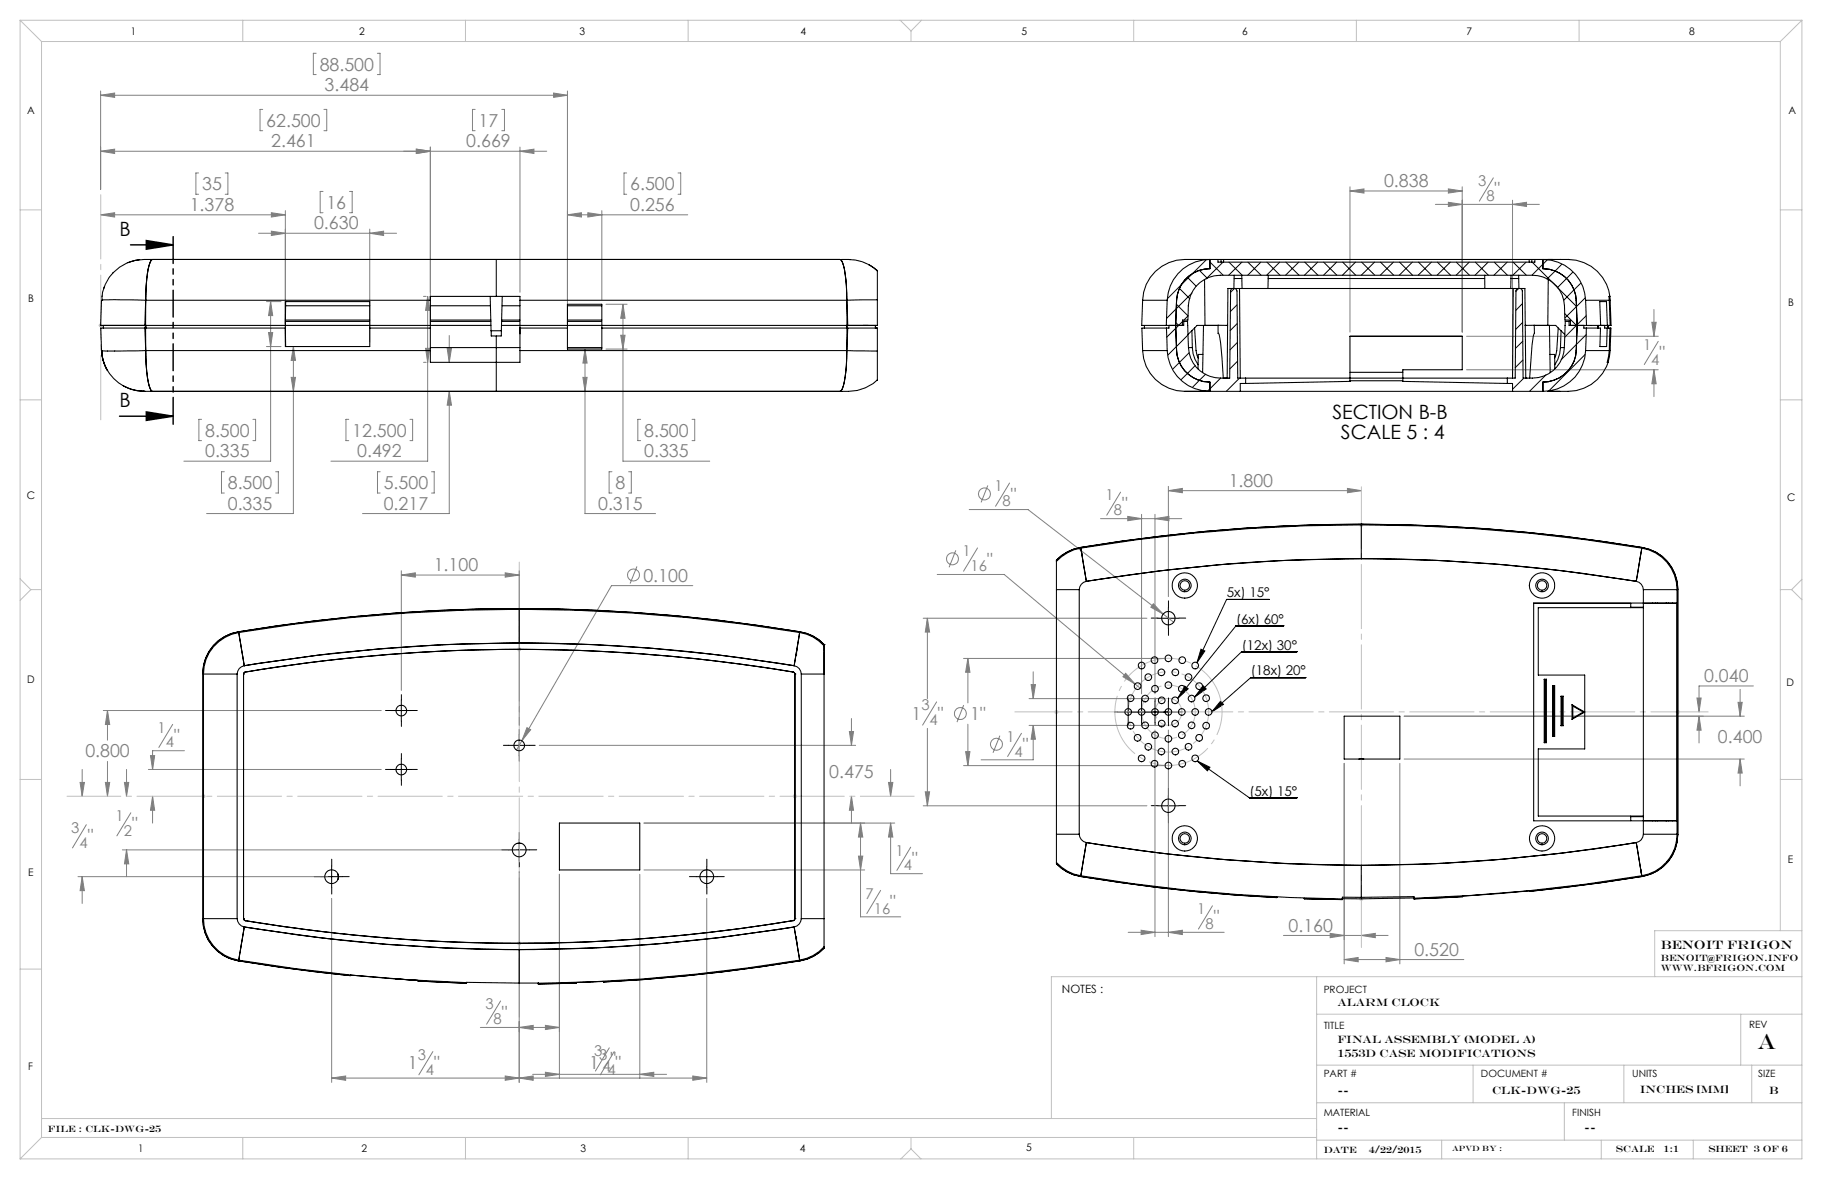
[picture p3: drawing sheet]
<svg xmlns="http://www.w3.org/2000/svg" width="432mm" height="279mm" viewBox="0 0 432 279" stroke-linecap="round" stroke-linejoin="round" font-family="sans-serif">
<g fill="none" stroke="#808080" stroke-width=".24">
<path d="M74.9 12.6h-.6v5.1h.6M89.4 12.6h.7v5.1h-.7M23.8 35.8l3.4-.5v1.1zM23.8 22.6l3.4-.6v1.1zM23.8 21.6v23.3M23.8 35.8h105.8M23.8 22.6h110.7M62.3 25.9h-.7v5.1h.7M76.8 25.9h.6v5.1h-.6M98.7 35.3l3.3 .5-3.3 .6zM102 34.9v41.8M112.6 25.9h-.6v5.1h.6"/>
<path d="M118.9 25.9h.7v5.1h-.7M123.2 35.8l3.3-.5v1.1zM123.2 34.9v34.4M131.2 22l3.3 .6-3.3 .5zM134.5 21.6v55.1M23.8 50.9l3.4-.5v1zM23.8 50.9h43.8M47.1 41h-.7v5h.7M53.4 41h.6v5h-.6M61.3 55.3h32.7M64.3 50.4l3.3 .5-3.3 .5zM64.3 54.8l3.3 .5-3.3 .5z"/>
<path d="M67.6 49.9v31.2M76.6 45.4h-.7v5h.7M82.8 45.4h.7v5h-.7M87.6 55.3l3.3-.5v1zM87.6 54.3v26.8M134.5 50.9l3.3-.5v1zM134.5 50.9h28.5M139.3 50.4l3.3 .5-3.3 .5zM142.6 49.9v21.2M148.5 41h-.6v5h.6M160.7 41h.6v5h-.6M319.9 45.3l3.4-.5v1z"/>
<path d="M319.9 44.3v34.4M319.9 45.3h26.6M340.2 48.4h24.6M343.3 47.9l3.2 .5-3.2 .5zM343.3 44.8l3.2 .5-3.2 .5zM346.5 44.3v34.4M353.9 42.2l-3.3 5.5M358.5 48.4l3.3-.5v1zM358.5 47.4v41.2M63.1 71.5h3.5M63.6 78.8h1l-.5 3.3zM64.1 71.5l.5 3.3h-1z"/>
<path d="M64.1 71.5v37.8h-20.5M100.4 70.2h.6M101.4 70.2l.4 3.4h-.9zM101.4 70.2v39.1h-23M106.5 79.5v6.4M143.6 72.1h5M147.1 79.4h1l-.5 3.3zM147.6 72.1l.5 3.3h-1zM147.6 72.1v37.2h20.6M347.6 79.7h45.4M391.5 76.4h1l-.5 3.3zM392 73.3v6.4"/>
<path d="M47.8 99.4h-.7v5h.7M59.9 99.4h.7v5h-.7M63.1 82.1h3.5M69 89.4h1l-.5 3.3zM69.5 82.1l.5 3.3h-1zM69.5 82.1v39.6h-20.5M82.7 99.4h-.7v5h.7M97.2 99.4h.6v5h-.6M100.4 85.9h.6M100.9 82.5h.9l-.4 3.4zM106 82.5h1l-.5 3.4zM106.5 92.7l.5 3.3h-1z"/>
<path d="M106.5 92.7v29h-20.6M138.1 89.4h1l-.5 3.3zM138.6 82.7l.5 3.3h-1zM138.6 82.7v39h16.8M143.6 82.7h5M151.8 99.4h-.6v5h.6M164 99.4h.6v5h-.6M347.6 87.6h45.4M392 87.6l.5 3.3h-1zM392 87.6v6.4M393 80.9l-3.3 5.5M53.2 111.8h-.7v5h.7"/>
<path d="M65.3 111.8h.7v5h-.7M90.1 111.8h-.6v5h.6M102.3 111.8h.6v5h-.6M145 111.8h-.6v5h.6M149 111.8h.6v5h-.6M234.1 115l-1.6 4.1M239.3 114.5l-3.4 5.5M265.6 116.6l-3.3 5.5M276.9 116.3l3.3-.6v1.1zM276.9 115.3v26.1M276.9 116.3h45.7M319.3 115.7l3.3 .6-3.3 .5z"/>
<path d="M95.1 136.3l3.3-.6v1.1zM95.1 135.3v28.3M95.1 136.3h27.9M119.7 135.7l3.3 .6-3.3 .5zM123 135.3v36.6M151 134.2l-1.7 4.1M164.2 138.8h-19.3l-21.2 36.7M222.1 136.1h15.9l31 26M226.5 130.4l-1.6 4M229.7 120.8h13.9l34.6 26.7M231.7 129.9l-3.3 5.5M260.8 122.9h19.3"/>
<path d="M267.3 122.4l3.2 .5-3.2 .5zM270.5 121.9v42.5M273.7 122.9l3.3-.5v1zM273.7 121.9v42.5M218.8 146.5h53M219.8 146.5l.5 3.3h-1zM219.8 146.5v19.1M228.4 156h47.5M229.4 156l.5 3.3h-1.1zM229.4 156v10.6M244.9 159.2v6.4M266.8 159.6l2.2 2.5-2.9-1.7z"/>
<path d="M273.3 143.1l2.4 2.4-3-1.6zM24.5 168.4h65.8M25.5 168.4v7M25.5 168.4l.5 3.3h-1zM35.7 179.1h1l-.5 3.3zM40.9 171.7l-3.3 5.4M43.7 177.9h-7.5v4.5M123.7 175.5l-1.3 2.2M124.9 172.4l.9 .5-2.1 2.6zM127.8 176.6h75M201.3 173.4h1l-.5 3.2zM201.8 170.3v6.3"/>
<path d="M219.8 172.6v18.4M222 166.3l-3.3 5.5M228.4 167.1l-1.6 4M228.8 178.1h1.1l-.5 3.3zM229.4 171.6v9.8M237 174.3l-1.7 4.1M242.1 173.8l-3.3 5.5M243.9 171.9h32M243.9 165.6h32M244.4 162.2h1l-.5 3.4zM244.9 171.9l.5 3.3h-1zM244.9 171.9v8.2h-12.4"/>
<path d="M269 162.1l1.2 1M273.7 173v49M276.9 173v49M332.8 169.7h80.6M332.8 179.9h80.6M402.2 165.4h1l-.5 3.3zM402.7 169.7l.5 3.3h-1zM402.7 169.7v6.4M411.9 166.4h1l-.5 3.3zM412.4 179.9l.5 3.3h-1zM412.4 163.4v6.3M412.4 179.9v6.3"/>
<path d="M415.5 162.6h-12.8v6.1M19 185.4h1l-.5 3.3zM19.5 182.4v6.3M20.5 195.4l-3.3 5.5M25 185.4h1l-.5 3.3zM25.5 180.4v8.3M29.5 185.4h1l-.5 3.3zM30 182.4v6.3M31 192.6l-3.3 5.5M35.2 182.4h55.1M36.2 188.7v6.4M36.2 188.7l.5 3.3h-1z"/>
<path d="M152.6 195.1h59.5M201.8 188.7l.5 3.3h-1zM201.8 188.7v6.4M203.9 195.1l.6 3.3h-1.1zM203.9 195.1v22.2h9.6M210.6 185.4h1l-.5 3.3zM211.1 195.1l.5 3.3h-1zM211.1 195.1v11.9h7.5M211.1 182.4v6.3M218.8 191h53M219.3 187.6h1l-.5 3.4zM228.4 181.4h47.5"/>
<path d="M318.6 180.9v47.5M331.8 180.9v47.5M18.5 207.8h59.1M19.5 207.8l.5 3.3h-1zM19.5 207.8v6.3M29 201.4h93.1M30 201.4l.5 3.3h-1zM30 201.4v6.4M78.6 212.9v43.6M123 206.6v49.9M132.6 207.2v48.4M151.6 207.2v48.4"/>
<path d="M152.6 206.2h52.3M167.5 212.9v43.6M203.4 202.9h1.1l-.6 3.3zM208.7 211l-3.3 5.5M215.8 200.8l-3.3 5.5M287.3 214.7l-3.3 5.5M118.6 237.2l-3.3 5.5M267.4 220.9h22.7M270.4 220.5l3.3 .4-3.3 .6zM276.9 220.9l3.3-.4v1zM304.2 221.7h24.8M315.2 221.2l3.4 .5-3.4 .5z"/>
<path d="M318.6 227.4l3.3-.5v1zM318.6 227.4h28.3M322.6 221.7l3.3-.5v1zM328.5 226.9l3.3 .5-3.3 .5zM78.6 255.5l3.3-.5v1zM78.6 255.5h88.9M102.6 249.2l-3.3 5.5M113.8 243.5h18.8M119.7 255l3.3 .5-3.3 .5zM123 255.5l3.4-.5v1zM123 243.5l3.4-.5v1zM126.2 254.6h31.8"/>
<path d="M129.3 254.1l3.3 .5-3.3 .5zM129.3 243l3.3 .5-3.3 .5zM144.4 248.3l-3.3 5.5M145.6 249.2l-3.3 5.5M151.6 254.6l3.3-.5v1zM164.2 255l3.3 .5-3.3 .5z"/>
<circle cx="233.3" cy="117.1" r="1.41"/>
<circle cx="150.1" cy="136.3" r="1.41"/>
<circle cx="225.7" cy="132.4" r="1.41"/>
<circle cx="227.6" cy="169.1" r="1.41"/>
<circle cx="236.1" cy="176.4" r="1.41"/>
</g>
<g fill="none" stroke="#000" stroke-width=".24">
<path d="M274.4 146.5h5M276.9 144v5M284.6 153.8l.9 .5-1.8 2.8zM300.8 142.1h-10.1l-7 15M304.2 148.3h-11.3l-13.8 17.2M307.4 154.4h-13.1l-11.2 10.8M92.6 168.4h5M95.1 165.9v5M95.1 179.8v5.1M120.5 176.6h5.1M123 174.1v5M264.9 168.7h14.5"/>
<path d="M267.4 166.2v5M270.5 166.2v5M273.7 166.2v5M276.9 166.2v5M280.8 162.6l.8 .6-2.5 2.3zM285.2 162.5l.7 .8-2.8 1.9zM289.3 166.2l.6 .7-2.7 1.8zM309.5 160.6h-13.1l-9.2 8.1M92.6 182.4h5M123 198.9v5M274.4 191h5M276.9 188.5v4.9"/>
<path d="M283.7 180.3l12.4 8.8h11.3M283.7 180.3l3 1.5-.6 .9zM76.1 207.8h5M78.6 205.2v5.1M120.5 201.4h5.1M165 207.8h5M167.5 205.2v5.1"/>
</g>
<path d="M30.9 58h10.1M34.7 57l6.3 1-6.3 1.1zM28.3 98.6h12.7M34.7 97.6l6.3 1-6.3 1z" fill="none" stroke="#000" stroke-width=".35"/>
<path d="M280 167.8a3.2 3.2 0 0 0-5.3-1.3 3.2 3.2 0 0 0 1.3 5.3 3.2 3.2 0 0 0 4-3.8v-.2" fill="none" stroke="#c0c0c0" stroke-width=".24" stroke-dasharray="15.2 1.3 1.3 1.3" stroke-dashoffset="7.2" stroke-linecap="butt"/>
<path d="M283 166.8a6.3 6.3 0 0 0-10.6-2.5 6.3 6.3 0 0 0 2.9 10.5 6.3 6.3 0 0 0 7.8-7.6l-.1-.4" fill="none" stroke="#c0c0c0" stroke-width=".24" stroke-dasharray="15.2 1.3 1.3 1.3" stroke-dashoffset="6.7" stroke-linecap="butt"/>
<path d="M286 165.9a9.5 9.5 0 0 0-15.8-3.9 9.5 9.5 0 0 0 4 15.8 9.5 9.5 0 0 0 12-11l-.2-.9" fill="none" stroke="#c0c0c0" stroke-width=".24" stroke-dasharray="15.2 1.3 1.3 1.3" stroke-dashoffset="6.3" stroke-linecap="butt"/>
<path d="M289.1 165a12.7 12.7 0 0 0-21.2-5.2 12.7 12.7 0 0 0 5.5 21.1 12.7 12.7 0 0 0 15.9-14.9l-.2-1" fill="none" stroke="#c0c0c0" stroke-width=".24" stroke-dasharray="15.2 1.3 1.3 1.3" stroke-dashoffset="5.8" stroke-linecap="butt"/>
<g fill="none" stroke="#c0c0c0" stroke-width=".24">
<path d="M4.8 4.8l5 5M4.8 4.8h422.2M4.8 4.8v269.8M9.8 9.8h412.1M9.8 9.8v259.8M57.5 4.8v5M110.3 4.8v5M163.1 4.8v5M213.3 4.8l2.6 2.5M215.9 7.3v2.5M218.4 4.8l-2.5 2.5M268.7 4.8v5"/>
<path d="M321.5 4.8v5M374.2 4.8v5M421.9 9.8v210.8M427 4.8l-5.1 5M427 4.8v269.8h-422.2M4.8 49.7h5M421.9 49.7h5.1M23.4 77.1h1M23.5 76.8l.7 .7M23.8 76.6v1M24.2 76.8l-.7 .7M4.8 94.8h5"/>
<path d="M421.9 94.8h5.1M4.8 137.2l2.5 2.5M7.3 139.7l-2.5 2.6M7.3 139.7h2.5M322.1 124.4h1M322.3 124l.7 .7M322.6 123.9v1M323 124l-.7 .7M421.9 139.7h2.7M424.6 139.7l2.4 2.4M427 137.3l-2.4 2.4M122.6 153.9h.9"/>
<path d="M122.7 153.5l.7 .7M123 153.4v1M123.4 153.5l-.7 .7M249.9 168.7h1M250 168.4l.7 .7M250.4 168.2v1M250.7 168.4l-.7 .7M397.1 168.7h1M397.3 168.4l.7 .7M397.6 168.2v1M398 168.4l-.7 .7M4.8 184.7h5"/>
<path d="M47.7 188.7h1M47.9 188.3l.7 .8M48.2 188.2v1M48.6 188.3l-.7 .8M187.9 188.7h1M188 188.3l.7 .8M188.4 188.2v1M188.7 188.3l-.7 .8M421.9 184.7h5.1M322.1 213h1M322.3 212.7l.7 .7M322.6 212.5v1"/>
<path d="M323 212.7l-.7 .7M4.8 229.7h5M122.6 223.6h.9M122.7 223.2l.7 .7M123 223.1v.9M123.4 223.2l-.7 .7M312 231.5v43.1M427 231.5h-177.8v33.6M427 220.6h-34.9v10.9M312 240.3h115M312 252.4h115M349.1 252.4v8.9"/>
<path d="M384.8 252.4v8.9M412.5 240.3v12.1M415.1 252.4v8.9M9.8 265.1h302.2M9.8 269.6l-5 5M9.8 269.6h302.2M57.5 269.6v5M110.3 269.6v5M163.1 269.6v5M215.9 272.3l-2.4 2.3M215.9 272.3l2.4 2.3M215.9 269.6v2.7"/>
<path d="M268.7 269.6v5M312 270.2h115M312 261.3h115M341.7 270.2v4.4M370.7 261.3v8.9M379.5 270.2v4.4M401.3 270.2v4.4"/>
</g>
<g fill="none" stroke="#000" stroke-width=".24" stroke-dasharray="15.2 1.3 1.3 1.3">
<path d="M274.4 146.5h-1.6M276.9 144v-1.6M276.9 149v1.6M279.4 146.5h1.6M92.6 168.4h-1.2M95.1 165.9v-1.3M95.1 170.9v1.2M95.1 179.8v-1.2M97.6 168.4h1.3M120.6 176.6h-1.3M123.1 174.1v-1.2M123.1 179.1v1.3"/>
<path d="M125.6 176.6h1.2M264.9 168.7h-.8M267.4 166.2v-.8M267.4 171.2v.8M268.1 168.7h-.8M269.9 168.7h.8M270.6 166.2v-.8M270.6 171.2v.8M271.2 168.7h-.8M273.1 168.7h.8M273.7 166.2v-.8M273.7 171.2v.8"/>
<path d="M274.4 168.7h-.8M276.2 168.7h.8M276.9 166.2v-.8M276.9 171.2v.8M279.4 168.7h.8M92.6 182.3h-1.2M95.1 184.8v1.3M97.6 182.3h1.3M123.1 198.9v-1.6M274.4 190.9h-1.6M276.9 188.4v-1.6M276.9 193.4v1.6"/>
<path d="M279.4 190.9h1.6M76.1 207.7h-1.6M78.6 205.2v-1.6M78.6 210.2v1.7M81.1 207.7h1.6M120.6 201.4h-1.7M123.1 203.9v1.6M125.6 201.4h1.6M165 207.7h-1.6M167.5 205.2v-1.6M167.5 210.2v1.7M170 207.7h1.6"/>
</g>
<path d="M41 56v44.6" fill="none" stroke="#000" stroke-width=".35" stroke-dasharray="6.3 1.3 1.3 1.3 1.3 1.3" stroke-dashoffset="-.1"/>
<path d="M216.7 188.7h-200.8" fill="none" stroke="#c0c0c0" stroke-width=".24" stroke-dasharray="15.2 1.3 1.3 1.3" stroke-dashoffset="2.5"/>
<path d="M123.1 133.2v107.8" fill="none" stroke="#c0c0c0" stroke-width=".24" stroke-dasharray="15.2 1.3 1.3 1.3" stroke-dashoffset="1.3"/>
<path d="M23.9 99.8v-54" fill="none" stroke="#c0c0c0" stroke-width=".24" stroke-dasharray="15.2 1.3 1.3 1.3" stroke-dashoffset="-.3"/>
<path d="M240.5 168.7h164.3" fill="none" stroke="#c0c0c0" stroke-width=".24" stroke-dasharray="15.2 1.3 1.3 1.3" stroke-dashoffset="1.7"/>
<path d="M322.6 115.3v109.2" fill="none" stroke="#c0c0c0" stroke-width=".24" stroke-dasharray="15.2 1.3 1.3 1.3" stroke-dashoffset=".6"/>
<g fill="#000">
<path d="M34.7 57l6.3 1-6.3 1.1zM34.7 97.6l6.3 1-6.3 1z"/>
<path d="M280.8 162.6l.8 .6-2.5 2.3zM285.2 162.5l.7 .8-2.8 1.9zM289.3 166.2l.6 .7-2.7 1.8zM283.7 180.3l3 1.5-.6 .9zM284.6 153.8l.9 .5-1.8 2.8z"/>
</g>
<g fill="#808080">
<path d="M210.6 185.4h1l-.5 3.3zM211.1 195.1l.5 3.3h-1zM123 243.5l3.4-.5v1zM129.3 243l3.3 .5-3.3 .5zM119.7 255l3.3 .5-3.3 .5zM78.6 255.5l3.3-.5v1zM19.5 207.8l.5 3.3h-1zM19 185.4h1l-.5 3.3zM30 201.4l.5 3.3h-1zM29.5 185.4h1l-.5 3.3zM36.2 188.7l.5 3.3h-1zM35.7 179.1h1l-.5 3.3zM25 185.4h1l-.5 3.3zM25.5 168.4l.5 3.3h-1zM201.3 173.4h1l-.5 3.2zM201.8 188.7l.5 3.3h-1zM23.8 50.9l3.4-.5v1zM64.3 50.4l3.3 .5-3.3 .5zM23.8 35.8l3.4-.5v1.1zM98.7 35.3l3.3 .5-3.3 .6zM23.8 22.6l3.4-.6v1.1zM131.2 22l3.3 .6-3.3 .5zM228.8 178.1h1.1l-.5 3.3zM229.4 156l.5 3.3h-1.1zM244.9 171.9l.5 3.3h-1zM244.4 162.2h1l-.5 3.4zM276.9 116.3l3.3-.6v1.1zM319.3 115.7l3.3 .6-3.3 .5zM402.7 169.7l.5 3.3h-1zM402.2 165.4h1l-.5 3.3zM315.2 221.2l3.4 .5-3.4 .5zM322.6 221.7l3.3-.5v1z"/>
<path d="M203.9 195.1l.6 3.3h-1.1zM203.4 202.9h1.1l-.6 3.3zM151.6 254.6l3.3-.5v1zM129.3 254.1l3.3 .5-3.3 .5zM164.2 255l3.3 .5-3.3 .5zM123 255.5l3.4-.5v1zM119.7 135.7l3.3 .6-3.3 .5zM95.1 136.3l3.3-.6v1.1zM124.9 172.4l-1.2 3.1 2.1-2.6zM87.6 55.3l3.3-.5v1zM64.3 54.8l3.3 .5-3.3 .5zM98.7 35.3l3.3 .5-3.3 .6zM123.2 35.8l3.3-.5v1.1zM134.5 50.9l3.3-.5v1zM139.3 50.4l3.3 .5-3.3 .5zM69 89.4h1l-.5 3.3zM69.5 82.1l.5 3.3h-1zM106 82.5h1l-.5 3.4zM106.5 92.7l.5 3.3h-1zM138.6 82.7l.5 3.3h-1zM138.1 89.4h1l-.5 3.3zM147.1 79.4h1l-.5 3.3zM147.6 72.1l.5 3.3h-1zM101.4 70.2l.4 3.4h-.9zM100.9 82.5h.9l-.4 3.4zM64.1 71.5l.5 3.3h-1zM63.6 78.8h1l-.5 3.3zM276.9 220.9l3.3-.4v1zM270.4 220.5l3.3 .4-3.3 .6zM273.7 122.9l3.3-.5v1zM267.3 122.4l3.2 .5-3.2 .5zM219.3 187.6h1l-.5 3.4zM219.8 146.5l.5 3.3h-1zM273.3 143.1l-.6 .8 3 1.6zM266.8 159.6l-.7 .8 2.9 1.7zM412.4 179.9l.5 3.3h-1zM411.9 166.4h1l-.5 3.3zM318.6 227.4l3.3-.5v1zM328.5 226.9l3.3 .5-3.3 .5zM391.5 76.4h1l-.5 3.3zM392 87.6l.5 3.3h-1zM358.5 48.4l3.3-.5v1zM343.3 47.9l3.2 .5-3.2 .5zM343.3 44.8l3.2 .5-3.2 .5zM319.9 45.3l3.4-.5v1z"/>
</g>
<g fill="none" stroke="#000" stroke-width=".25">
<path d="M24.2 70.2l.1 .9M24.3 71.1l-.2 .1-.3 5.9h10.5M24.3 71.1l10.2 .1M24.5 77.8v-.7h9.9l-.1 .7M24.8 67.9l-.2 .4M26.8 64.6a9.5 9.5 0 0 0-2.6 5.6M33.1 61.5l-2.8 .8M34.3 77.8h-10.4l.2 5.3M34.3 77.8l.2 5.3M34.3 77.1h.4M34.5 71.2h67.5v5.9M34.5 71.2v5.9h33.1"/>
<path d="M34.5 71.2l-.2 5.9M34.6 77.1v.7M35.7 61.5h.3M35.9 61.7h-.1a23.3 23.3 0 0 0-1.3 9.5M36.2 61.5h-1.6a10.2 10.2 0 0 0-7.8 3.2M36.2 61.5a2.73 2.73 0 0 0-1.1 2.2l-.5 4-.1 3.5M36.2 61.5h81.4M67.6 77.8v4.3h20v-4.3M67.6 77.8h-33.1v5.3M67.6 77.1v-5.6h20v5.6M67.6 75.8h20M67.6 78l.1 4.1"/>
<path d="M67.6 77.1v.7M67.7 72.5h19.9M67.7 71.5l-.1 5.3M67.8 76.2h19.7M67.8 77.1h19.7M87.6 77.1h14.4M87.6 77.8h14.4M87.6 77.1v.7M102 77.8v5.3M102 75.8h14.3M102 77.1v.7M102 72.5h14.2"/>
<path d="M102.2 76.2h14.1M102.2 77.1h14.1M116.2 70.2l.2 8.2M116.4 78.4v1.2h2.4v-1.2M116.4 78.4h2.4M117.6 61.5h81.5M117.6 61.5v8.7M117.6 79.6v2.8M118.9 77.1h4.2M118.9 76.2h4.2M118.9 75.8h4.3M119 72.5h4.2"/>
<path d="M119 70.2l-.2 8.2M123.2 77.8v5.3M123.2 77.8v1.3M123.2 71.2v5.9M123.2 71.2h77.5M123.2 77.1h11.3M123.2 77.8h11.3M123.2 71.2v-1h-21.2v1M123.2 77.1v.7M134.5 77.8v4.9h8.1v-4.9M134.5 77.1v-5h8.1v5M134.5 75.8h8.1"/>
<path d="M134.5 72.5h8.1M134.5 77.1v.7M134.7 76.2h7.8M134.7 77.1h7.8M142.6 77.8h58.1v5.3M142.6 77.1v.7M199.1 61.5a2.98 2.98 0 0 1 1 2.3l.4 2.6 .2 4.8M199.4 61.7h.1M199.5 61.5h1.6M199.5 61.8a25.3 25.3 0 0 1 1.2 9.4M199.5 61.5l-.1 .2M200.6 77.1h.3"/>
<path d="M200.6 77.1v.7M200.7 71.2v5.9h-58.1M200.7 71.2l.2 5.9M200.9 77.8h7M200.9 77.8l-.1-.7h6.7v.7h.4M200.9 77.8l-.2 5.3M201.5 61.5h-.4a9.7 9.7 0 0 1 6.8 2.7v6.8M204.5 77.1h1.3M205.8 62.7l2.1 1.4M207.9 71l-7.2 .2M207.9 71v6.1h-7M207.9 77.8v5.4"/>
<path d="M270.8 71.2h5.8M270.8 71.2l-.2 5.9h5.8M271.2 77.1v.7M276.4 77.8h-5.8l.2 5.3M276.4 77.8l.2 5.3M276.6 71.2l-.2 5.9M277 77.1v.7h-.6M278.6 77.1l.2 5.9M278.8 71.2l-.2 5.9M280.2 77.1v-1.3h1.3a16.1 16.1 0 0 1 .7-5.8 7.6 7.6 0 0 1 7-4.8h74a7.7 7.7 0 0 1 7.6 8.5l.1 2.1h1.2l.1 1.3M280.2 76.2h1.2l.3 6.2M280.6 76.2l-.1 .9h-4.1"/>
<path d="M282.5 78.4l.1 4M283.1 77.7l.4 5.4 .5 1.7M285.2 77.1l-.2 11.2M285.5 66.3l.1 10.8M285.6 77.1h3.2M285.6 77.1h-1.9l-2.1 2.2M285.6 77.1h3.1M286.7 61.5h-3.1a17.8 17.8 0 0 0-6.6 .7 10 10 0 0 0-6.2 9M286.7 61.5a10.1 10.1 0 0 0-10.1 9.7M286.7 61.5v2.2a7.9 7.9 0 0 0-7.9 7.5M286.7 61.5h1.9M288.6 61.5v.6h75.1v-.6"/>
<path d="M288.7 61.5h.7M289.4 61.5h.6M289.4 61.5v.6M290 61.5h72.4M290 61.5v.6M290.7 77.1h.2h-2.2v1.9l.3 .4 .3 1.9 .6 8.3M292.2 68.4l-.3 .1-.3 .4-.2 20.7a9.5 9.5 0 0 1-7-1.7 7.4 7.4 0 0 1-2.7-5.5M292.5 65.2l-.1 3.2M292.5 66h1.8M292.5 68.4l.4 .1 .3 .5 .1 20.6h65.8l.2-20.6a.6 .6 0 0 1 .6-.6M293.8 68.4l.1 21.2M294.3 65.2l.1 3.2"/>
<path d="M300.5 66h51.4M300.6 65.2l-.1 3.2M351.9 65.2v3.2M358.1 66h1.8M358.1 65.2l-.1 3.2M358.6 68.4l-.1 21.2M359.9 65.2l.1 3.2M360.2 68.4a.6 .6 0 0 1 .6 .6l.2 20.6a9.3 9.3 0 0 0 7.1-1.8 7.5 7.5 0 0 0 2.6-5.4M361.7 77.1h-.2h2.1v1.9l-.2 .8-.3 2-.6 7.8M362.4 61.5h.6M362.4 61.5v.6M363 61.5h.7"/>
<path d="M363 61.5v.6M363.5 77.1h3.3M363.6 77.1h3.6l.2 11.2M363.7 61.5h2M365.7 61.5a10.1 10.1 0 0 1 10.1 9.7M365.7 61.5v2.2a7.9 7.9 0 0 1 7.9 7.5M365.7 61.5h5.9M366.8 61.5h1.2M366.8 77.1h1.9l2.1 2.2M366.9 66.2l-.1 10.9M369.3 77.7l-.4 5.4-.5 1.7M369.7 61.5h.2"/>
<path d="M370 78.4l-.2 4M371.6 61.5h.1M371.6 61.5a10 10 0 0 1 9.9 8.7M371.8 76.2l.1 .9h4.1M372.1 76.2h-1.2l-.2 6.2M373.6 71.2l.2 5.9M373.8 77.1l-.2 5.9M375.4 77.1v.7h.6M375.8 71.2h5.6M375.8 71.2l.2 5.9M376 77.8h3.3l-.1 4.3h1.6l.1-4.3M376 77.8l-.2 5.3"/>
<path d="M376 77.1h3.3l-.2-5.6h1.6l.2 5.6M377.2 77.1l-.1 .1M378.7 77.1v.7M379.4 77.1h1.5M380.3 77.1v.7h1.3l-.2 5.3M381 77.1h.1M381 77.1v.7M381.2 77.1v.7M381.4 71.2l.2 5.9h-.7M381.5 70.2l.3 6.9h-.1M381.5 70.2h-.2l.1 1M381.6 77.8h.2l-.1 1.3a24.3 24.3 0 0 1-.6 6.8"/>
<path d="M24.1 83.1h.2M24.1 83.1a10.3 10.3 0 0 0 1.3 4.6M24.1 83l.4 2.5M24.3 83.1a3.9 3.9 0 0 0 .4 2.8M24.6 85.9a10.5 10.5 0 0 0 11.2 6.8M24.6 85.8l.9 2M29.2 91.4a9.6 9.6 0 0 0 4.9 1.3M34.1 92.7h.1M34.5 83.1a23.3 23.3 0 0 0 1.3 9.5l.4 .1M34.5 83.1h67.5M34.5 83.1a22.9 22.9 0 0 0 1.2 9.3M34.5 83.1h-10.2"/>
<path d="M35.8 92.7h.3M35.9 92.6l-.2 .1M36.2 92.7h81.4M102 83.1v2.8h21.2v-2.8M102 82.4h15.6M117.6 82.4v10.3M117.6 92.7h81.5M117.6 82.4h5.6M123.2 83.1h77.5M134.5 82.4h8.1M199.1 92.7h.4M199.2 92.7h.3"/>
<path d="M199.5 92.7h1.6M200.7 83.1l-.1 3.5-.3 2.8a7.4 7.4 0 0 1-.9 3.2l-.3 .1M200.7 83.1l-.4 6.2a7.5 7.5 0 0 1-.9 3.3M200.7 83.1l7.2 .1M207.9 83.2v6.9a10.3 10.3 0 0 1-6.8 2.6M270.8 83.1a10 10 0 0 0 10 9.6M270.8 83.1h5.8M276.6 83.1a10.1 10.1 0 0 0 10.1 9.6M278.8 83a7.8 7.8 0 0 0 7.9 7.6v2.1M280.8 92.7h5.9M281.7 82.4h.9M282.6 82.4a7.2 7.2 0 0 0 1.4 4"/>
<path d="M285.1 84h-1.1l-.1 3.4M286.7 92.7h79M290.8 89.6h.1M290.8 89.6l.2-21.2h70.4l.2 21.2M295.2 89.6v1.3M295.2 90.9h-1.3v1.8M295.2 90.9l24.7-.5v-10.7h26.6v7.9h-14v2.8l24.7 .5M319.9 90.2h12.6M319.9 88.2h12.6M357.2 90.9h1.3v1.8M357.2 89.6v1.3M361.6 89.6h.1"/>
<path d="M367.3 84h1.1l.1 3.4M369.8 82.4a7.3 7.3 0 0 1-1.3 4M369.8 82.4h.9M373.6 83a7.9 7.9 0 0 1-7.9 7.6v2.1M375.8 83.1h5.6M375.8 83.1a10 10 0 0 1-10.1 9.6M381.1 85.9a10.4 10.4 0 0 1-11 6.8h-3.2h2.8M381.4 83.1l-.5 2.8h.2M250.4 139.7h5.4M250.4 133v6.7M250.4 139.7v58M255.8 139.7v58"/>
<path d="M256 129.8a8.7 8.7 0 0 0-5.6 3.1v.1M256.1 129.8a399.5 399.5 0 0 1 133 0M256.1 129.8l.1 .1M256.2 129.9a10.4 10.4 0 0 0-5.8 3.1M256.2 129.9l1.3 7.9M256.2 129.9l-.2-.1a10.4 10.4 0 0 0-5.6 3v.2M256.2 129.9l.2 1.5M257.5 137.8a2.1 2.1 0 0 0-1.7 1.9M322.6 132.4a394.9 394.9 0 0 0-65.1 5.4M322.6 132.4a398.2 398.2 0 0 1 65.2 5.4M322.6 124.4a403.6 403.6 0 0 0-66.4 5.5M322.6 124.4v8"/>
<path d="M322.6 132.4a399.1 399.1 0 0 0-65.1 5.4M322.6 124.4a403.6 403.6 0 0 1 66.5 5.5M322.6 132.4a395.8 395.8 0 0 1 65.2 5.4M322.6 124.2a400.8 400.8 0 0 0-66.5 5.6M322.6 124.2a400.4 400.4 0 0 1 66.5 5.6v.1M322.6 124.2v.2M387.8 137.8a2.1 2.1 0 0 1 1.7 1.9M389.1 129.9a10 10 0 0 1 8.3 9.8M389.1 129.9l-1.3 7.9M389.3 129.8a10 10 0 0 1 8.3 9.8l-.2 .1M389.3 129.8a10 10 0 0 1 8.3 9.8v58.2M389.3 129.8l-.2 .1"/>
<path d="M389.5 139.7h7.9M389.5 139.7v3.2M397.4 139.7v3.2M48 159.6l.2 .1M48 159.6v58.2M48.2 159.7h8M48.2 159.7v58M56.2 159.7v58M56.4 149.8a10 10 0 0 0-8.3 9.8M56.4 149.8l.2 .1M56.4 149.8a10 10 0 0 0-8.4 9.8M56.6 149.7v.2"/>
<path d="M56.6 149.9a10 10 0 0 0-8.4 9.8M56.6 150l1.3 7.8M57.7 159.7h.1M57.7 159.7v58M57.9 157.8a2.02 2.02 0 0 0-1.7 1.9M58.1 159.2l-.3 .2-.1 .3M58.1 159.3l-.4 .4M58.1 159.2v.1M123 152.4a401.2 401.2 0 0 0-65.1 5.4M123 152.4a397.8 397.8 0 0 1 65.2 5.4M123 153.9a401.6 401.6 0 0 1 65 5.3M123 153.9a402.3 402.3 0 0 0-64.9 5.3"/>
<path d="M123 153.9a395.2 395.2 0 0 1 65 5.4M123 153.9h.1M123 153.9a399.3 399.3 0 0 0-64.9 5.4M123 144.2a410.9 410.9 0 0 0-66.4 5.5M123 144.2a411.6 411.6 0 0 1 66.5 5.5M123 144.4a403.6 403.6 0 0 0-66.4 5.5M123 144.4v8M123 152.4a404.2 404.2 0 0 0-65.1 5.4M123 144.4a403.6 403.6 0 0 1 66.5 5.5M123 152.4a401.2 401.2 0 0 1 65.2 5.4M123 144.2a403.7 403.7 0 0 0-66.4 5.5M123 144.2a407.4 407.4 0 0 1 66.5 5.5"/>
<path d="M123 144.2v.2M188 159.2l.3 .2 .1 .3M188 159.3l.4 .4M188 159.2v.1M188.2 157.8a2.02 2.02 0 0 1 1.7 1.9M188.4 159.7h.1M188.4 159.7v58M188.9 153.8l-.1 1.6M189.5 149.9a9.6 9.6 0 0 1 5.8 3.1M189.5 149.9l-1.3 7.9M189.5 149.8h.1M189.5 149.7v.2"/>
<path d="M189.7 149.8a9.8 9.8 0 0 1 5.6 3M189.7 149.8a9.5 9.5 0 0 1 5.6 2.9M189.7 149.8l-.2 .1M189.9 159.7h5.4M189.9 159.7v58M195.3 152.8h.1M195.3 153v1.3M195.3 154.5v5.2M195.3 153v6.7M195.3 152.7v.3M195.3 152.8v.2M195.3 159.7v58"/>
<path d="M363.5 143h23v1M386.5 143.9h3M389.5 142.9h-26v51.6h34l-.1-51.6M389.5 142.9h7.9M389.5 144h-24.9v16h11v17.5h-11v15.9h24.9M391.6 142.9v.1M392.3 142.9v.1M392.9 142.9v.1M394.8 142.9v.1M395 142.9v.1M395.4 142.9v.1M396.3 142.9v.1"/>
<path d="M318.6 169.7h13.2v10.2h-13.2zM322.1 179.9h1.1M366 176h.5M366 161h.5M366 161v15M366 161l.1 .1M366.1 175.8l-.1 .2M366.1 175.8h.2M366.1 161.1h.2M366.1 161.1v14.7M366.3 175.8l.2 .2M366.3 161.1v14.7"/>
<path d="M366.5 161v15M366.5 161l-.2 .1M367.9 174.5h.5M367.9 162.5h.5M367.9 162.5v12M367.9 162.5l.2 .2M368.1 174.3l-.2 .2M368.1 174.3h.2M368.1 162.7h.2M368.1 162.7v11.6M368.3 174.3l.1 .2M368.3 162.7v11.6"/>
<path d="M368.4 162.5v12M368.4 162.5l-.1 .2M370 165h.5M370 172h.5M370 165v7M370 165l.1 .2M370.1 165.2h.2M370.1 171.8l-.1 .2M370.1 171.8h.2M370.1 165.2v6.6M370.3 171.8l.2 .2M370.3 165.2v6.6"/>
<path d="M370.5 165v7M370.5 165l-.2 .2M372.6 167l3 1.7M372.6 167v3.5M372.6 167l.1 .3M372.7 170.2l-.1 .3M372.7 167.3l2.5 1.4M372.7 167.3v2.9M375.2 168.7l-2.5 1.5M375.2 168.7h.4M375.6 168.7l-3 1.8M122.4 199.9h1.2"/>
<path d="M132.6 195.1h19v11.1h-19zM250.4 197.7h5.4M250.4 197.7v6.7M255.8 197.7a2.1 2.1 0 0 0 1.7 2M257.5 199.7a401.2 401.2 0 0 0 65.1 5.4M257.5 199.7l-1.3 7.8M257.5 199.7a407.3 407.3 0 0 0 65.1 5.4M386.5 193.4v1.1M386.5 193.5h3M387.8 199.7a404.2 404.2 0 0 1-65.2 5.4M387.8 199.7l1.3 7.7zM387.8 199.7a401.2 401.2 0 0 1-65.2 5.4"/>
<path d="M389.5 197.7a2.02 2.02 0 0 1-1.7 2M389.5 197.7h7.9M389.5 197.7v-54.7h7.9v54.7M391.6 194.5h.1M392.3 194.5h.1M392.9 194.5h.1M394.8 194.5h.1M395 194.5h.1M395.4 194.5h.1M396.3 194.5h.1M397.4 197.7a10 10 0 0 1-8.3 9.8M397.4 197.7l.2 .1"/>
<path d="M397.6 197.8a10 10 0 0 1-8.3 9.9M48 217.8a10 10 0 0 0 8.4 9.9M48.1 217.8a10 10 0 0 0 8.3 9.9M48.2 217.7h8M48.2 217.7a10 10 0 0 0 8.4 9.8M48.2 217.7l-.2 .1M56.2 217.7a2.1 2.1 0 0 0 1.7 2M57.7 217.7l.4 .5M57.7 217.7h.1M57.9 219.7a395.8 395.8 0 0 0 65.1 5.3M57.9 219.7l-1.3 7.8M57.9 219.7a397.9 397.9 0 0 0 65.1 5.3"/>
<path d="M58.1 218.2a405.4 405.4 0 0 0 64.9 5.4M58.1 218.2a391.5 391.5 0 0 0 64.9 5.3M58.1 218.2h.1M80.1 207.2v1.2M80.2 207.5v.5M188 218.2a403.5 403.5 0 0 1-65 5.4M188 218.2a394.7 394.7 0 0 1-65 5.3M188 218.2h.1M188.2 219.7a399.1 399.1 0 0 1-65.2 5.3M188.2 219.7l1.3 7.8M188.2 219.7a406.2 406.2 0 0 1-65.2 5.3M188.4 217.7l-.1 .3-.3 .2"/>
<path d="M188.4 217.7h.1M188.4 217.7l-.4 .5M189.9 217.7a2.1 2.1 0 0 1-1.7 2M189.9 217.7h5.4M195.3 217.7v6.7M250.4 204.4a9.8 9.8 0 0 0 5.8 3.1M250.4 204.7a9.8 9.8 0 0 0 5.6 3l.2-.2M250.4 204.7a10 10 0 0 0 5.6 3M250.4 204.4v.3M256.1 207.7a405.3 405.3 0 0 0 46.5 5M256.1 207.7a411.4 411.4 0 0 0 46.5 5M256.2 207.5a401.9 401.9 0 0 0 61.9 5.5"/>
<path d="M256.2 207.5l-.1 .2M256.2 207.6l-.1 .1M302.6 212.5v.2M302.6 212.7h.1M309.1 212.8v.2M309.1 213l9 .2M309.1 213h.1M318.1 213v.2M318.1 213.1v.1M322.6 205.1v7.6M322.6 212.7l12.5-.2v.4M322.6 212.7l-4.5-.1v.4"/>
<path d="M335.1 212.9v.1M335.1 213h.1M335.1 212.8l-17 .2M346.6 212.5l-11.5 .5M362.6 211.2l-16 1.3M362.6 211.2h.1M388.8 206l.3 1.5M389.1 207.5a406.5 406.5 0 0 1-54 5.4M389.1 207.5v.2M389.1 207.5l.2 .2M389.1 207.7l-9.9 1.5-16.6 2M389.1 207.7h.1"/>
<path d="M389.1 207.7l-9.6 1.5-16.9 2M56.6 227.7l9.8 1.5 16.6 2M56.6 227.7l9.6 1.5 16.8 2M56.6 227.6h.1M56.6 227.5a406.5 406.5 0 0 0 54 5.4M56.6 227.5l-.2 .2M56.6 227.5v.2M83 231.2v-.1l16.1 1.2M93.8 232l5.3 .3M99.1 232.5l11.5 .5M99.1 232.3v.2M110.6 232.9v.1"/>
<path d="M110.6 232.9l12.4 .1M123 225v8M123 233h4.6v.2M123 223.5v.1M136.6 233l-9 .2M188.8 222l.1 1.6M189.5 227.5a420.9 420.9 0 0 1-61.9 5.6v.1M189.5 227.5l.2 .2M189.5 227.5v.2M189.5 227.7a414.1 414.1 0 0 1-46.4 5M189.5 227.7a411.4 411.4 0 0 1-46.4 5v-.1l-6.5 .2v.2M195.3 224.7a10.4 10.4 0 0 1-5.6 3"/>
<path d="M195.3 224.4a10.1 10.1 0 0 1-5.8 3.1M195.3 224.4v.2a8.7 8.7 0 0 1-5.6 3.1"/>
<circle cx="280.8" cy="138.7" r="1.49"/>
<circle cx="280.8" cy="138.7" r="1.13"/>
<circle cx="280.8" cy="138.7" r="3"/>
<circle cx="365.5" cy="138.7" r="1.13"/>
<circle cx="365.5" cy="138.7" r="3"/>
<circle cx="365.5" cy="138.7" r="1.48"/>
<circle cx="270.6" cy="157.7" r=".79"/>
<circle cx="273.6" cy="156.4" r=".79"/>
<circle cx="275.2" cy="159.3" r=".79"/>
<circle cx="276.9" cy="146.5" r="1.59"/>
<circle cx="276.9" cy="156" r=".79"/>
<circle cx="278.6" cy="159.3" r=".79"/>
<circle cx="280.2" cy="156.4" r=".79"/>
<circle cx="283.3" cy="157.7" r=".79"/>
<circle cx="95.1" cy="168.4" r="1.26"/>
<circle cx="123" cy="176.7" r="1.26"/>
<circle cx="267.4" cy="168.7" r=".79"/>
<circle cx="267.9" cy="165.5" r=".8"/>
<circle cx="267.9" cy="172" r=".79"/>
<circle cx="269.6" cy="174.8" r=".8"/>
<circle cx="269.6" cy="162.6" r=".81"/>
<circle cx="270.5" cy="179.7" r=".8"/>
<circle cx="270.6" cy="168.7" r=".79"/>
<circle cx="271.4" cy="165.5" r=".79"/>
<circle cx="271.4" cy="171.9" r=".79"/>
<circle cx="272.1" cy="177" r=".8"/>
<circle cx="272.1" cy="160.5" r=".79"/>
<circle cx="273.7" cy="174.2" r=".79"/>
<circle cx="273.7" cy="163.2" r=".79"/>
<circle cx="273.7" cy="168.7" r=".79"/>
<circle cx="275.2" cy="178.1" r=".79"/>
<circle cx="275.3" cy="166" r=".79"/>
<circle cx="275.3" cy="171.5" r=".79"/>
<circle cx="276.9" cy="168.7" r=".79"/>
<circle cx="276.9" cy="162.4" r=".79"/>
<circle cx="276.9" cy="175.1" r=".79"/>
<circle cx="278.5" cy="166" r=".79"/>
<circle cx="278.5" cy="171.5" r=".79"/>
<circle cx="278.6" cy="178.1" r=".79"/>
<circle cx="280.1" cy="174.2" r=".79"/>
<circle cx="280.1" cy="168.7" r=".79"/>
<circle cx="280.1" cy="163.2" r=".79"/>
<circle cx="281.7" cy="177" r=".8"/>
<circle cx="281.7" cy="160.5" r=".79"/>
<circle cx="282.4" cy="171.9" r=".79"/>
<circle cx="282.4" cy="165.5" r=".79"/>
<circle cx="283.2" cy="179.7" r=".8"/>
<circle cx="283.3" cy="168.7" r=".79"/>
<circle cx="284.2" cy="174.8" r=".8"/>
<circle cx="284.2" cy="162.6" r=".81"/>
<circle cx="285.9" cy="165.5" r=".8"/>
<circle cx="285.9" cy="172" r=".79"/>
<circle cx="286.4" cy="168.7" r=".79"/>
<circle cx="95.1" cy="182.4" r="1.26"/>
<circle cx="273.6" cy="181" r=".8"/>
<circle cx="276.9" cy="191" r="1.59"/>
<circle cx="276.9" cy="181.4" r=".79"/>
<circle cx="280.2" cy="181" r=".8"/>
<circle cx="280.8" cy="198.7" r="1.51"/>
<circle cx="280.8" cy="198.7" r="2.99"/>
<circle cx="280.8" cy="198.7" r="1.12"/>
<circle cx="365.5" cy="198.7" r="2.99"/>
<circle cx="365.5" cy="198.7" r="1.5"/>
<circle cx="365.5" cy="198.7" r="1.12"/>
<circle cx="78.6" cy="207.8" r="1.64"/>
<circle cx="123.1" cy="201.4" r="1.64"/>
<circle cx="167.5" cy="207.8" r="1.64"/>
</g>
<g fill="none" stroke="#000" stroke-width=".24">
<path d="M278.7 76.4l.6 .7M278.8 72.1l2.8 2.8-1 .9M279.6 68.4l2.4 2.4M280.2 76.2l-3.7 3.7M281.4 65.8l2.1 2M281.6 79.4l-4.8 4.7M282.5 69.4l-6 6.1M284.3 64.1l1.8 1.9M285.8 61.7l-9.1 9.1M286.7 62.1l3.2 3.1M289.8 62.1l-4 4M291.3 62.1l3.1 3.1"/>
<path d="M292.6 68.4l-1 .9M293.2 72.2l-1.6 1.6M293.2 76.7l-1.7 1.7M294.3 62.1l-3.1 3.1M295.7 62.1l3.2 3.1M298.8 62.1l-3.1 3.1M300.2 62.1l3.2 3.1M303.3 62.1l-3.1 3.1M304.7 62.1l3.2 3.1M307.8 62.1l-3.1 3.1M309.2 62.1l3.1 3.1M312.3 62.1l-3.2 3.1"/>
<path d="M313.7 62.1l3.1 3.1M316.8 62.1l-3.1 3.1M318.2 62.1l3.1 3.1M321.2 62.1l-3.1 3.1M322.7 62.1l3.1 3.1M325.8 62.1l-3.2 3.1M327.2 62.1l3.1 3.1M330.2 62.1l-3.1 3.1M331.7 62.1l3.1 3.1M334.7 62.1l-3.1 3.1M336.2 62.1l3.1 3.1M339.2 62.1l-3.1 3.1"/>
<path d="M340.6 62.1l3.2 3.1M343.7 62.1l-3.1 3.1M345.1 62.1l3.2 3.1M348.2 62.1l-3.1 3.1M349.6 62.1l3.1 3.1M352.7 62.1l-3.1 3.1M354.1 62.1l3.2 3.1M357.2 62.1l-3.2 3.1M358.6 62.1l3.1 3.1M359.9 68.4l-.6 .6M360.8 72l-1.6 1.6M360.9 76.4l-1.7 1.7"/>
<path d="M361.7 62.1l-3.2 3.1M363.1 62.1l10.5 10.5M366.7 61.6l-3.6 3.6M370.1 62.6l-3.5 3.5M370.8 74.3l2.8 2.8M372.7 64.5l-3.6 3.7M373.6 77.1l-2.8 2.8M373.6 72.6l-2.7 2.8M374.7 67.1l-4.1 4.1M375.7 70.6l-2.1 2M375.9 74.8l-2.3 2.3M375.9 79.3l-5.9 5.9"/>
<path d="M281.8 83.6l-3.8 3.9M283.3 86.6l-3.4 3.4M285.8 88.7l-3.2 3.1M289.3 89.6l-3.1 3.1M293.3 81.1l-1.8 1.8M293.3 85.6l-1.8 1.8M293.8 89.6l-3.2 3.1M360.9 80.9l-1.8 1.7M360.9 85.3l-1.8 1.8M361.1 89.6l-2.6 2.7M366.4 88.8l-3.9 3.9M375.6 84l-8.4 8.5"/>
</g>
<text font-size="5.1" x="416.5" y="248.6">A</text>
<g font-size="4.7">
<text x="28.3" y="55.9">B</text>
<text x="28.3" y="96.5">B</text>
<text x="315.8" y="99.4">SECTION B-B</text>
<text x="317.8" y="103.9">SCALE 5 : 4</text>
</g>
<g font-size="4.2" fill="#808080">
<text x="75.8" y="16.7">88.500</text>
<text x="76.9" y="21.6">3.484</text>
<text x="63.1" y="30">62.500</text>
<text x="64.3" y="34.9">2.461</text>
<text x="110.5" y="34.9">0.669</text>
<text x="113.4" y="30">17</text>
<text x="47.9" y="45.1">35</text>
<text x="149.4" y="45.1">6.500</text>
<text x="328" y="44.3">0.838</text>
<text x="354.2" y="46.3">&quot;</text>
<text x="45" y="50">1.378</text>
<text x="77.4" y="49.5">16</text>
<text x="149.4" y="50">0.256</text>
<text x="74.4" y="54.4">0.630</text>
<text x="393.3" y="85.1">&quot;</text>
<text x="48.6" y="103.5">8.500</text>
<text x="83.5" y="103.5">12.500</text>
<text x="152.7" y="103.5">8.500</text>
<text x="48.6" y="108.4">0.335</text>
<text x="84.7" y="108.4">0.492</text>
<text x="152.7" y="108.4">0.335</text>
<text x="54" y="115.9">8.500</text>
<text x="90.9" y="115.9">5.500</text>
<text x="145.8" y="115.9">8</text>
<text x="239.6" y="118.6">&quot;</text>
<text x="291.2" y="115.3">1.800</text>
<text x="54" y="120.8">0.335</text>
<text x="90.9" y="120.8">0.217</text>
<text x="141.7" y="120.8">0.315</text>
<text x="265.9" y="120.8">&quot;</text>
<text x="102.8" y="135.3">1.100</text>
<text x="152.5" y="137.8">0.100</text>
<text x="233.9" y="134">&quot;</text>
<text x="403.9" y="161.6">0.040</text>
<text x="216" y="170.5">1</text>
<text x="222.3" y="170.5">&quot;</text>
<text x="229.9" y="170.7">1&quot;</text>
<text x="20.2" y="179.5">0.800</text>
<text x="41.3" y="175.8">&quot;</text>
<text x="242.4" y="178">&quot;</text>
<text x="407.1" y="176">0.400</text>
<text x="196.5" y="184.3">0.475</text>
<text x="31.3" y="196.8">&quot;</text>
<text x="20.8" y="199.6">&quot;</text>
<text x="216.2" y="204.9">&quot;</text>
<text x="211" y="215.2">&quot;</text>
<text x="287.7" y="218.8">&quot;</text>
<text x="305.4" y="220.8">0.160</text>
<text x="335.2" y="226.5">0.520</text>
<text x="118.9" y="241.4">&quot;</text>
<text x="96.7" y="253.4">1</text>
<text x="102.9" y="253.4">&quot;</text>
<text x="139.6" y="253.4">1 &quot;&quot;</text>
</g>
<g font-size="3.5" fill="#808080">
<text x="350.3" y="44.1">3</text>
<text x="352.3" y="47.7">8</text>
<text x="389.4" y="82.9">1</text>
<text x="391.3" y="86.4">4</text>
<text x="235.7" y="116.4">1</text>
<text x="237.6" y="120">8</text>
<text x="262" y="118.6">1</text>
<text x="264" y="122.1">8</text>
<text x="228.1" y="131.8">1</text>
<text x="230" y="135.3">16</text>
<text x="37.3" y="173.6">1</text>
<text x="218.4" y="168.3">3</text>
<text x="220.3" y="171.8">4</text>
<text x="39.3" y="177.1">4</text>
<text x="238.5" y="175.8">1</text>
<text x="240.5" y="179.3">4</text>
<text x="16.9" y="197.4">3</text>
<text x="27.4" y="194.6">1</text>
<text x="18.8" y="200.9">4</text>
<text x="29.4" y="198.1">2</text>
<text x="212.3" y="202.7">1</text>
<text x="214.2" y="206.3">4</text>
<text x="205.1" y="213">7</text>
<text x="207.1" y="216.5">16</text>
<text x="283.7" y="216.6">1</text>
<text x="285.7" y="220.2">8</text>
<text x="115" y="239.2">3</text>
<text x="117" y="242.7">8</text>
<text x="99" y="251.2">3</text>
<text x="140.8" y="250.3">3</text>
<text x="142" y="251.2">3</text>
<text x="101" y="254.7">4</text>
<text x="142.8" y="253.8">4</text>
<text x="143.9" y="254.7">4</text>
</g>
<g font-size="3.2">
<text x="290.8" y="141.6">5x) 15°</text>
<text x="293" y="147.8">(6x) 60°</text>
<text x="294.3" y="153.9">(12x) 30°</text>
<text x="296.5" y="160">(18x) 20°</text>
<text x="296.2" y="188.6">(5x) 15°</text>
</g>
<text font-size="2.9" x="393.6" y="225">BENOIT FRIGON</text>
<text font-size="2.7" x="251.7" y="235.2">NOTES :</text>
<g font-size="2.6">
<text x="317" y="238.3">Alarm Clock</text>
<text x="317" y="247.1">Final assembly (Model A)</text>
<text x="317" y="250.4">1553D Case modifications</text>
<text x="317" y="259.3">--</text>
<text x="353.6" y="259.3">CLK-DWG-25</text>
<text x="388.6" y="259.1">INCHES [MM]</text>
<text x="419.3" y="259.2">B</text>
<text x="317" y="267.9">--</text>
<text x="375.5" y="267.9">--</text>
</g>
<g font-size="2.5">
<text x="31" y="8.2">1</text>
<text x="85.1" y="8.2">2</text>
<text x="137.3" y="8.2">3</text>
<text x="189.7" y="8.2">4</text>
<text x="242.1" y="8.2">5</text>
<text x="294.4" y="8.2">6</text>
<text x="347.6" y="8.2">7</text>
<text x="400.3" y="8.2">8</text>
<text x="6.4" y="27">A</text>
<text x="423.8" y="27">A</text>
<text x="6.7" y="71.5">B</text>
<text x="423.8" y="72.5">B</text>
<text x="6.4" y="118.4">C</text>
<text x="423.5" y="118.6">C</text>
<text x="6.5" y="161.8">D</text>
<text x="423.4" y="162.7">D</text>
<text x="6.7" y="207.6">E</text>
<text x="423.7" y="204.6">E</text>
<text x="6.7" y="253.5">F</text>
<text x="32.7" y="273">1</text>
<text x="85.7" y="273">2</text>
<text x="137.6" y="273">3</text>
<text x="189.5" y="273">4</text>
<text x="243.2" y="272.9">5</text>
</g>
<g font-size="2.4">
<text x="313.7" y="235.2">PROJECT</text>
<text x="313.7" y="243.7">TITLE</text>
<text x="414.5" y="243.6">REV</text>
<text x="313.7" y="255.3">PART #</text>
<text x="351" y="255.3">DOCUMENT #</text>
<text x="386.8" y="255.3">UNITS</text>
<text x="416.7" y="255.3">SIZE</text>
<text x="313.7" y="264.6">MATERIAL</text>
<text x="372.6" y="264.6">FINISH</text>
</g>
<g font-size="2.2">
<text x="393.6" y="227.7">benoit@frigon.info</text>
<text x="393.6" y="230.2">www.bfrigon.com</text>
<text x="11.4" y="268.3">File : clk-dwg-25</text>
<text x="313.7" y="273.2">DATE</text>
<text x="324.4" y="273.2">4/22/2015</text>
<text x="383" y="273">SCALE</text>
<text x="394.2" y="273">1:1</text>
<text x="404.9" y="273">SHEET 3 OF 6</text>
</g>
<text font-size="1.8" x="344.1" y="272.8">APVD BY :</text>
</svg>
